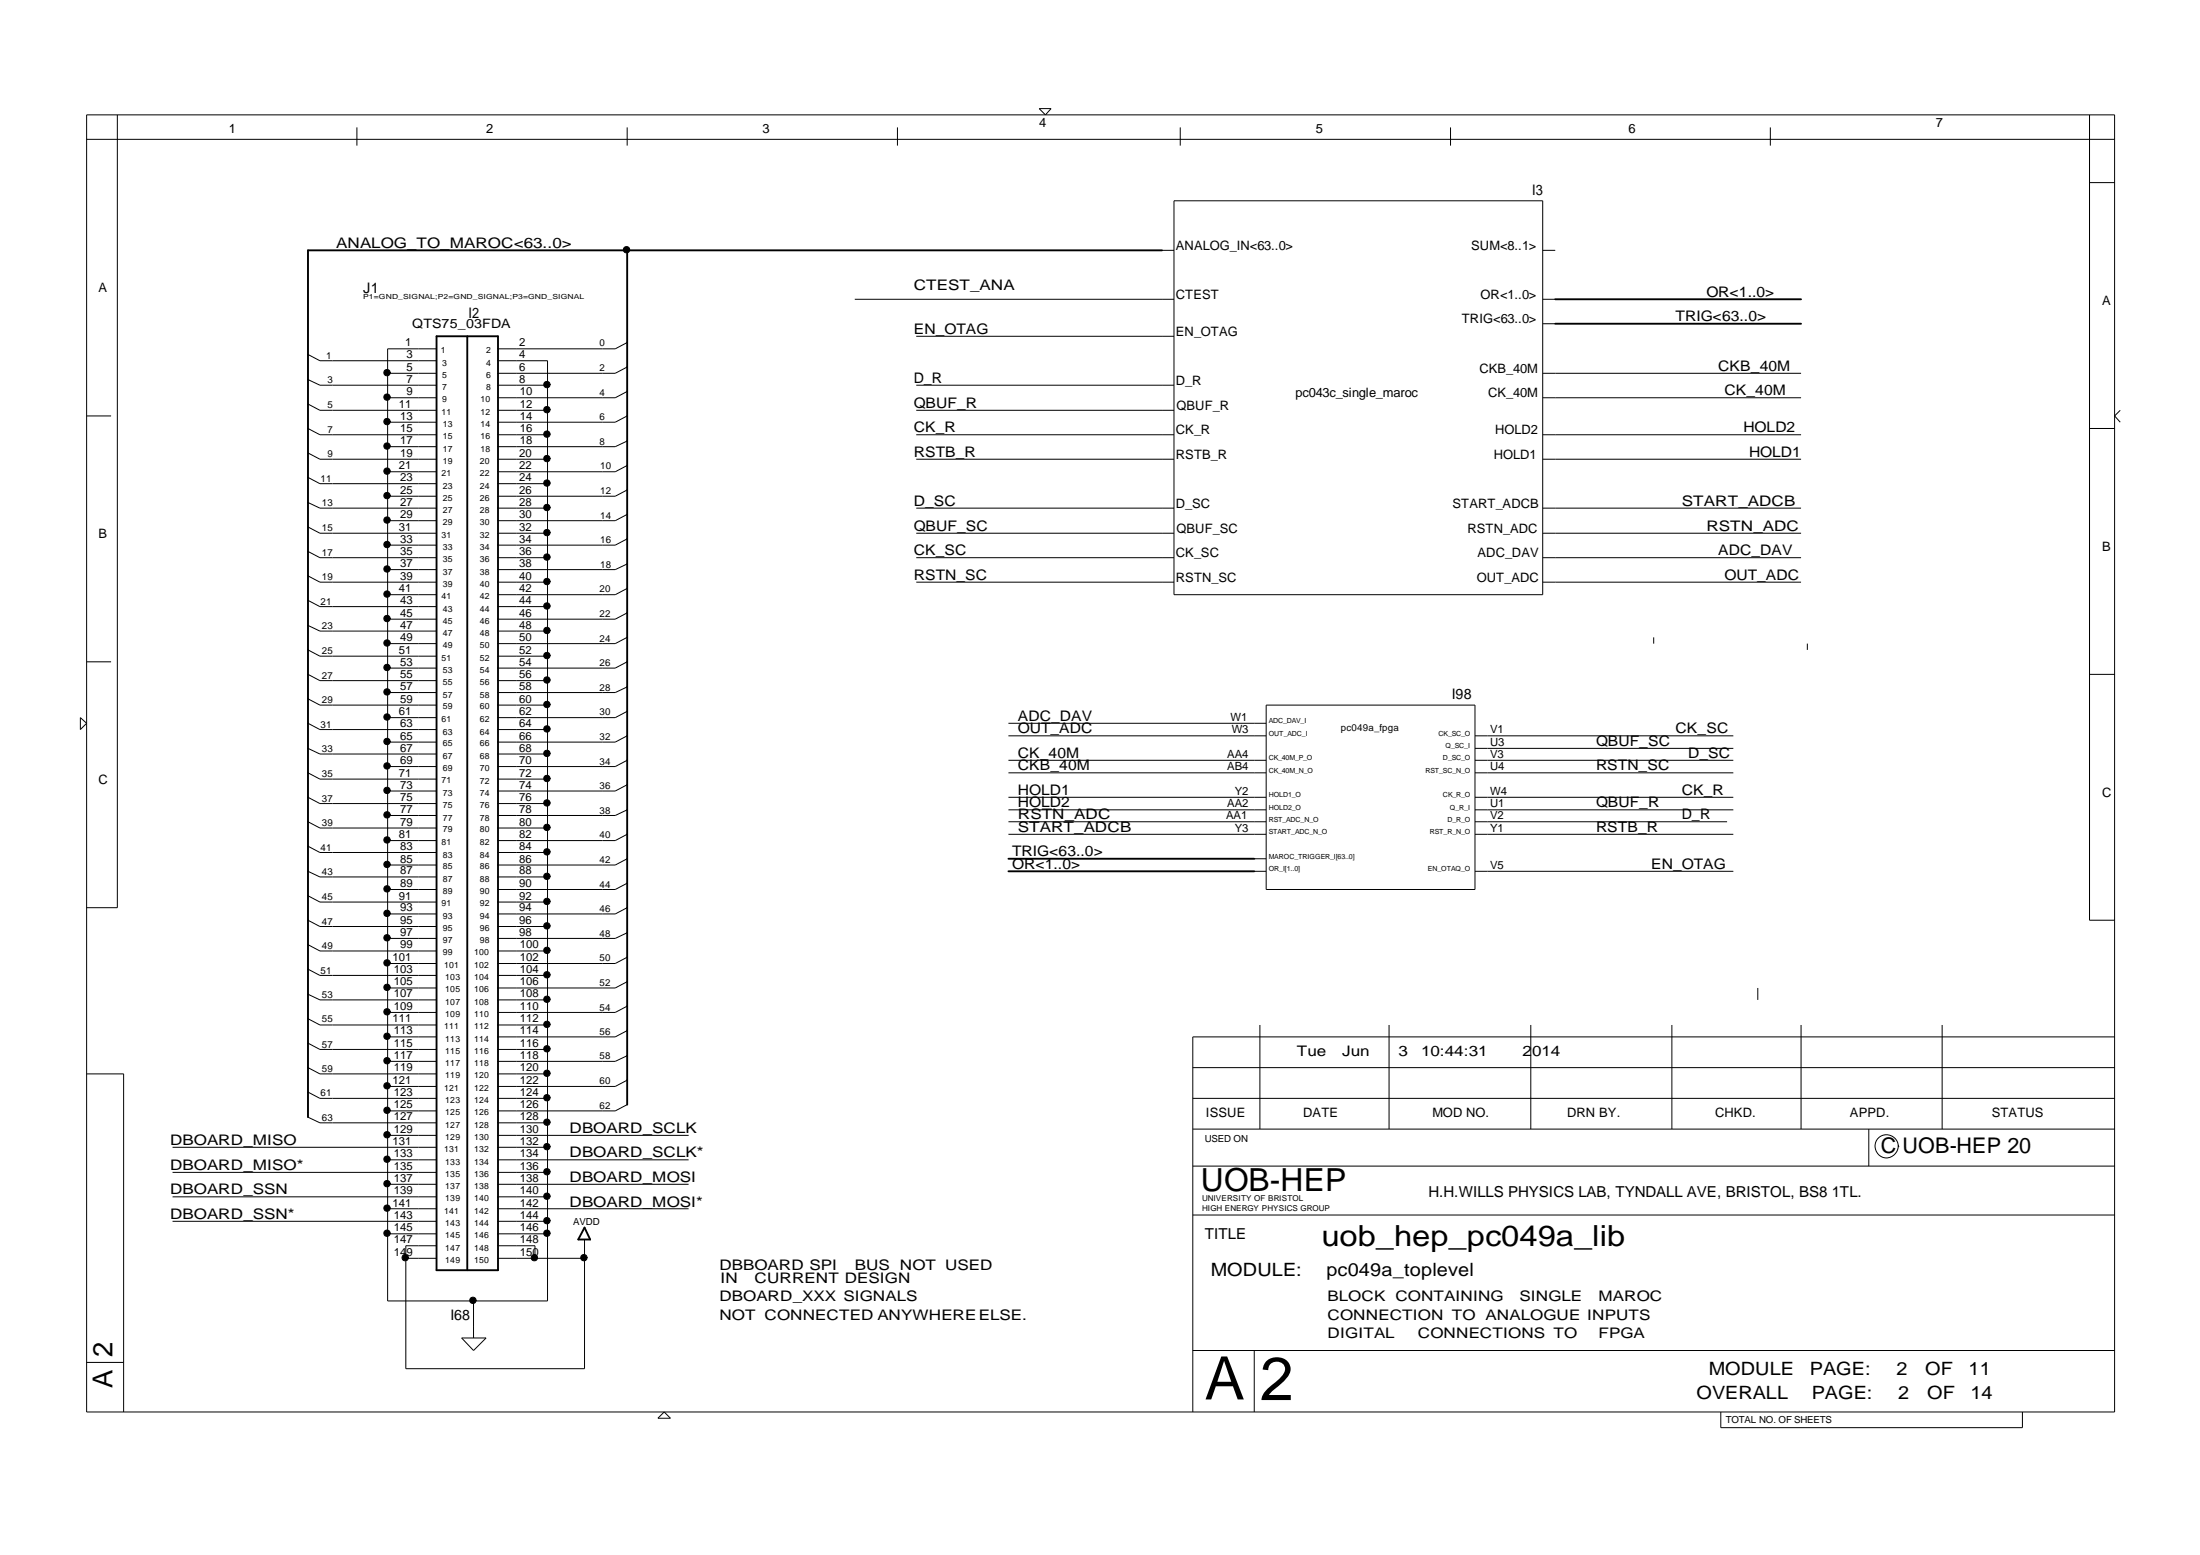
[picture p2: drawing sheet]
<svg xmlns="http://www.w3.org/2000/svg" width="297mm" height="210mm" viewBox="0 0 297 210" stroke-linecap="round" stroke-linejoin="round" font-family="sans-serif">
<g fill="none" stroke="#000" stroke-width=".14">
<path d="M11.7 15.5h273.8v175.1h-273.8zM11.7 18.8h273.8M15.8 15.5v107h-4.1M48.2 17.2v2.5M84.7 17.2v2.5M121.2 17.2v2.5M140.3 14.7h1.6l-.7 .8zM159.4 17.2v2.5M195.8 17.2v2.5M239 17.2v2.5M282.1 15.5v108.7h3.4M156.9 33.8h1.6"/>
<path d="M158.5 27.1h49.8v53.2h-49.8zM208.3 33.8h1.7M282.1 24.7h3.4M11.7 56.1h3.3M41.6 57.8l1.6 .9h15.7M41.6 54.5l1.6 .9h15.7M41.6 51.2l1.6 .8h15.7M41.6 47.8l1.6 .9h15.7M52.3 57h6.6M52.3 53.7h6.6M52.3 50.4h6.6M58.9 47.1h-6.6v128.5h21.6v-126.9h-6.7"/>
<path d="M67.2 58.7h6.7M67.2 55.4h6.7M67.2 52h6.7M84.7 46.2l-1.6 .9h-15.9M84.7 59.5l-1.6 .8h-15.9M84.7 56.1l-1.6 .9h-15.9M84.7 52.8l-1.6 .9h-15.9M84.7 49.5l-1.6 .9h-15.9M115.4 40.4h43.1M123.7 58.7h34.8M123.7 55.4h34.8M123.7 52h34.8"/>
<path d="M123.7 45.4h34.8M208.3 58.7h34.9M208.3 53.7h34.9M208.3 50.4h34.9M208.3 40.4h1.7M208.3 43.7h1.7M282.1 57.8h3.4M286.3 55.4l-.8 .7 .8 .9M41.6 77.7l1.6 .9h15.7M41.6 74.4l1.6 .9h15.7M41.6 71.1l1.6 .9h15.7M41.6 67.8l1.6 .8h15.7"/>
<path d="M41.6 64.4l1.6 .9h15.7M41.6 61.1l1.6 .9h15.7M52.3 76.9h6.6M52.3 73.6h6.6M52.3 70.3h6.6M52.3 67h6.6M52.3 63.7h6.6M52.3 60.3h6.6M67.2 78.6h6.7M67.2 75.3h6.7M67.2 72h6.7M67.2 68.6h6.7"/>
<path d="M67.2 65.3h6.7M67.2 62h6.7M84.7 79.4l-1.6 .9h-15.9M84.7 76.1l-1.6 .8h-15.9M84.7 72.7l-1.6 .9h-15.9M84.7 69.4l-1.6 .9h-15.9M84.7 66.1l-1.6 .9h-15.9M84.7 62.8l-1.6 .9h-15.9M123.7 78.6h34.8M123.7 75.3h34.8M123.7 72h34.8M123.7 68.6h34.8"/>
<path d="M123.7 62h34.8M208.3 78.6h34.9M208.3 75.3h34.9M208.3 72h34.9M208.3 68.6h34.9M208.3 62h34.9M10.8 96.9l.9 .7-.9 .9zM11.7 89.3h3.3M41.6 97.6l1.6 .9h15.7M41.6 94.3l1.6 .9h15.7M41.6 91l1.6 .9h15.7M41.6 87.7l1.6 .9h15.7"/>
<path d="M41.6 84.4l1.6 .8h15.7M41.6 81l1.6 .9h15.7M52.3 96.9h6.6M52.3 93.5h6.6M52.3 90.2h6.6M52.3 86.9h6.6M52.3 83.6h6.6M52.3 80.3h6.6M67.2 98.5h6.7M67.2 95.2h6.7M67.2 91.9h6.7M67.2 88.6h6.7"/>
<path d="M67.2 85.2h6.7M67.2 81.9h6.7M84.7 99.3l-1.6 .9h-15.9M84.7 96l-1.6 .9h-15.9M84.7 92.7l-1.6 .8h-15.9M84.7 89.3l-1.6 .9h-15.9M84.7 86l-1.6 .9h-15.9M84.7 82.7l-1.6 .9h-15.9M136.2 97.6h34.8M136.2 99.3h34.8M171 95.2h28.1v24.9h-28.1zM199.1 99.3h34.9"/>
<path d="M223.3 86v.9M244 86.9v.8M282.1 91h3.4M41.6 117.6l1.6 .8h15.7M41.6 114.2l1.6 .9h15.7M41.6 110.9l1.6 .9h15.7M41.6 107.6l1.6 .9h15.7M41.6 104.3l1.6 .9h15.7M41.6 101l1.6 .8h15.7M52.3 116.8h6.6M52.3 113.5h6.6M52.3 110.1h6.6"/>
<path d="M52.3 106.8h6.6M52.3 103.5h6.6M52.3 100.2h6.6M67.2 118.4h6.7M67.2 115.1h6.7M67.2 111.8h6.7M67.2 108.5h6.7M67.2 105.2h6.7M67.2 101.8h6.7M84.7 119.2l-1.6 .9h-15.9M84.7 115.9l-1.6 .9h-15.9M84.7 112.6l-1.6 .9h-15.9"/>
<path d="M84.7 109.3l-1.6 .8h-15.9M84.7 105.9l-1.6 .9h-15.9M84.7 102.6l-1.6 .9h-15.9M136.2 104.3h34.8M136.2 102.6h34.8M136.2 107.6h34.8M136.2 110.9h34.8M136.2 109.3h34.8M136.2 112.6h34.8M169.3 117.6h1.7M169.3 115.9h1.7M199.1 104.3h34.9"/>
<path d="M199.1 102.6h34.9M199.1 107.6h34.9M199.1 110.9h34.1M199.1 117.6h34.9M199.1 109.3h34.9M199.1 101h34.9M199.1 112.6h34.9M41.6 137.5l1.6 .9h15.7M41.6 134.2l1.6 .8h15.7M41.6 130.8l1.6 .9h15.7M41.6 127.5l1.6 .9h15.7M41.6 124.2l1.6 .9h15.7"/>
<path d="M41.6 120.9l1.6 .9h15.7M52.3 140h6.6M52.3 136.7h6.6M52.3 133.4h6.6M52.3 130.1h6.6M52.3 126.7h6.6M52.3 123.4h6.6M52.3 120.1h6.6M67.2 138.4h6.7M67.2 135h6.7M67.2 131.7h6.7M67.2 128.4h6.7"/>
<path d="M67.2 125.1h6.7M67.2 121.8h6.7M84.7 139.1l-1.6 .9h-15.9M84.7 135.8l-1.6 .9h-15.9M84.7 132.5l-1.6 .9h-15.9M84.7 129.2l-1.6 .9h-15.9M84.7 125.9l-1.6 .8h-15.9M84.7 122.5l-1.6 .9h-15.9M170.1 138.4v14M187.5 138.4v14M206.7 138.4v14M225.7 138.4v14"/>
<path d="M237.3 133.4v1.6M243.2 138.4v14M262.2 138.4v14M285.5 140h-124.5v50.6M11.7 145h5v45.6M23.3 154.9h35.6M23.3 158.3h35.6M41.6 150.8l1.6 .8h15.7M41.6 147.4l1.6 .9h15.7M41.6 144.1l1.6 .9h15.7M41.6 140.8l1.6 .9h15.7M52.3 150h6.6"/>
<path d="M52.3 146.7h6.6M52.3 143.3h6.6M52.3 153.3h6.6M52.3 156.6h6.6M52.3 159.9h6.6M67.2 151.6h6.7M67.2 148.3h6.7M67.2 145h6.7M67.2 141.7h6.7M67.2 154.9h6.7M67.2 153.3h25.8M67.2 156.6h25.8"/>
<path d="M67.2 158.3h6.7M67.2 159.9h25.8M84.7 149.1l-1.6 .9h-15.9M84.7 145.8l-1.6 .9h-15.9M84.7 142.5l-1.6 .8h-15.9M161 148.3h124.5M161 144.1h124.5M161 157.4h124.5M161 152.4h124.5M252.3 152.4v5M256.3 154.7a1.56 1.56 0 0 1-2.2 1.5 1.56 1.56 0 0 1-.4-2.6 1.56 1.56 0 0 1 2.5 .6l.2 .6M23.3 161.6h35.6"/>
<path d="M23.3 164.9h35.6M52.3 163.2h6.6M52.3 166.6h6.6M54.8 169.9h4.1M63.9 175.6v5M67.2 163.2h25.8M67.2 161.6h6.7M67.2 164.9h6.7M67.2 166.6h6.7M67.2 168.2h5v1.7M67.2 169.9h11.7M78.9 167.3v17.5h-24.1v-16.6h4.1"/>
<path d="M161 164h124.5M11.7 183.9h5M62.3 180.6h3.3l-1.7 1.7zM88.8 191.4l.9-.8 .8 .8zM161 182.3h124.5M169.3 182.3v8.3M232.3 190.6v2.1h40.8v-2.1"/>
<circle cx="84.6" cy="33.7" r=".43"/>
<circle cx="52.2" cy="56.9" r=".43"/>
<circle cx="52.2" cy="50.3" r=".43"/>
<circle cx="52.2" cy="53.6" r=".43"/>
<circle cx="73.8" cy="51.9" r=".43"/>
<circle cx="73.8" cy="55.3" r=".43"/>
<circle cx="73.8" cy="58.6" r=".43"/>
<circle cx="52.2" cy="76.8" r=".43"/>
<circle cx="52.2" cy="66.9" r=".43"/>
<circle cx="52.2" cy="70.2" r=".43"/>
<circle cx="52.2" cy="73.5" r=".43"/>
<circle cx="52.2" cy="60.2" r=".43"/>
<circle cx="52.2" cy="63.6" r=".43"/>
<circle cx="73.8" cy="78.5" r=".43"/>
<circle cx="73.8" cy="71.9" r=".43"/>
<circle cx="73.8" cy="65.2" r=".43"/>
<circle cx="73.8" cy="68.5" r=".43"/>
<circle cx="73.8" cy="75.2" r=".43"/>
<circle cx="73.8" cy="61.9" r=".43"/>
<circle cx="52.2" cy="80.2" r=".43"/>
<circle cx="52.2" cy="86.8" r=".43"/>
<circle cx="52.2" cy="96.8" r=".43"/>
<circle cx="52.2" cy="90.1" r=".43"/>
<circle cx="52.2" cy="83.5" r=".43"/>
<circle cx="52.2" cy="93.4" r=".43"/>
<circle cx="73.8" cy="88.5" r=".43"/>
<circle cx="73.8" cy="85.1" r=".43"/>
<circle cx="73.8" cy="98.4" r=".43"/>
<circle cx="73.8" cy="81.8" r=".43"/>
<circle cx="73.8" cy="91.8" r=".43"/>
<circle cx="73.8" cy="95.1" r=".43"/>
<circle cx="52.2" cy="120" r=".43"/>
<circle cx="52.2" cy="106.7" r=".43"/>
<circle cx="52.2" cy="100.1" r=".43"/>
<circle cx="52.2" cy="103.4" r=".43"/>
<circle cx="52.2" cy="116.7" r=".43"/>
<circle cx="52.2" cy="113.4" r=".43"/>
<circle cx="52.2" cy="110" r=".43"/>
<circle cx="73.8" cy="108.4" r=".43"/>
<circle cx="73.8" cy="118.3" r=".43"/>
<circle cx="73.8" cy="101.7" r=".43"/>
<circle cx="73.8" cy="105.1" r=".43"/>
<circle cx="73.8" cy="111.7" r=".43"/>
<circle cx="73.8" cy="115" r=".43"/>
<circle cx="52.2" cy="126.6" r=".43"/>
<circle cx="52.2" cy="130" r=".43"/>
<circle cx="52.2" cy="139.9" r=".43"/>
<circle cx="52.2" cy="133.3" r=".43"/>
<circle cx="52.2" cy="123.3" r=".43"/>
<circle cx="52.2" cy="136.6" r=".43"/>
<circle cx="73.8" cy="121.7" r=".43"/>
<circle cx="73.8" cy="128.3" r=".43"/>
<circle cx="73.8" cy="138.3" r=".43"/>
<circle cx="73.8" cy="125" r=".43"/>
<circle cx="73.8" cy="134.9" r=".43"/>
<circle cx="73.8" cy="131.6" r=".43"/>
<circle cx="52.2" cy="146.6" r=".43"/>
<circle cx="52.2" cy="156.5" r=".43"/>
<circle cx="52.2" cy="159.8" r=".43"/>
<circle cx="52.2" cy="153.2" r=".43"/>
<circle cx="52.2" cy="143.2" r=".43"/>
<circle cx="52.2" cy="149.9" r=".43"/>
<circle cx="73.8" cy="144.9" r=".43"/>
<circle cx="73.8" cy="141.6" r=".43"/>
<circle cx="73.8" cy="151.5" r=".43"/>
<circle cx="73.8" cy="148.2" r=".43"/>
<circle cx="73.8" cy="154.8" r=".43"/>
<circle cx="73.8" cy="158.2" r=".43"/>
<circle cx="52.2" cy="163.1" r=".43"/>
<circle cx="52.2" cy="166.5" r=".43"/>
<circle cx="54.7" cy="169.8" r=".43"/>
<circle cx="63.8" cy="175.5" r=".43"/>
<circle cx="72.1" cy="169.8" r=".43"/>
<circle cx="73.8" cy="166.5" r=".43"/>
<circle cx="73.8" cy="164.8" r=".43"/>
<circle cx="73.8" cy="161.5" r=".43"/>
<circle cx="78.8" cy="169.8" r=".43"/>
</g>
<path d="M84.7 33.8v115.3M156.9 33.8h-115.3v117M58.9 45.4h8.3v126.1h-8.3zM63.1 45.4v126.1M210 43.7h33.2M210 40.4h33.2M136.2 117.6h33.1M136.2 115.9h33.1M78.9 165.7l.8 1.6h-1.6z" fill="none" stroke="#000" stroke-width=".25"/>
<g fill="#000">
<circle cx="84.6" cy="33.7" r=".43"/>
<circle cx="52.2" cy="56.9" r=".43"/>
<circle cx="52.2" cy="50.3" r=".43"/>
<circle cx="52.2" cy="53.6" r=".43"/>
<circle cx="73.8" cy="51.9" r=".43"/>
<circle cx="73.8" cy="55.3" r=".43"/>
<circle cx="73.8" cy="58.6" r=".43"/>
<circle cx="52.2" cy="76.8" r=".43"/>
<circle cx="52.2" cy="66.9" r=".43"/>
<circle cx="52.2" cy="70.2" r=".43"/>
<circle cx="52.2" cy="73.5" r=".43"/>
<circle cx="52.2" cy="60.2" r=".43"/>
<circle cx="52.2" cy="63.6" r=".43"/>
<circle cx="73.8" cy="78.5" r=".43"/>
<circle cx="73.8" cy="71.9" r=".43"/>
<circle cx="73.8" cy="65.2" r=".43"/>
<circle cx="73.8" cy="68.5" r=".43"/>
<circle cx="73.8" cy="75.2" r=".43"/>
<circle cx="73.8" cy="61.9" r=".43"/>
<circle cx="52.2" cy="80.2" r=".43"/>
<circle cx="52.2" cy="86.8" r=".43"/>
<circle cx="52.2" cy="96.8" r=".43"/>
<circle cx="52.2" cy="90.1" r=".43"/>
<circle cx="52.2" cy="83.5" r=".43"/>
<circle cx="52.2" cy="93.4" r=".43"/>
<circle cx="73.8" cy="88.5" r=".43"/>
<circle cx="73.8" cy="85.1" r=".43"/>
<circle cx="73.8" cy="98.4" r=".43"/>
<circle cx="73.8" cy="81.8" r=".43"/>
<circle cx="73.8" cy="91.8" r=".43"/>
<circle cx="73.8" cy="95.1" r=".43"/>
<circle cx="52.2" cy="120" r=".43"/>
<circle cx="52.2" cy="106.7" r=".43"/>
<circle cx="52.2" cy="100.1" r=".43"/>
<circle cx="52.2" cy="103.4" r=".43"/>
<circle cx="52.2" cy="116.7" r=".43"/>
<circle cx="52.2" cy="113.4" r=".43"/>
<circle cx="52.2" cy="110" r=".43"/>
<circle cx="73.8" cy="108.4" r=".43"/>
<circle cx="73.8" cy="118.3" r=".43"/>
<circle cx="73.8" cy="101.7" r=".43"/>
<circle cx="73.8" cy="105.1" r=".43"/>
<circle cx="73.8" cy="111.7" r=".43"/>
<circle cx="73.8" cy="115" r=".43"/>
<circle cx="52.2" cy="126.6" r=".43"/>
<circle cx="52.2" cy="130" r=".43"/>
<circle cx="52.2" cy="139.9" r=".43"/>
<circle cx="52.2" cy="133.3" r=".43"/>
<circle cx="52.2" cy="123.3" r=".43"/>
<circle cx="52.2" cy="136.6" r=".43"/>
<circle cx="73.8" cy="121.7" r=".43"/>
<circle cx="73.8" cy="128.3" r=".43"/>
<circle cx="73.8" cy="138.3" r=".43"/>
<circle cx="73.8" cy="125" r=".43"/>
<circle cx="73.8" cy="134.9" r=".43"/>
<circle cx="73.8" cy="131.6" r=".43"/>
<circle cx="52.2" cy="146.6" r=".43"/>
<circle cx="52.2" cy="156.5" r=".43"/>
<circle cx="52.2" cy="159.8" r=".43"/>
<circle cx="52.2" cy="153.2" r=".43"/>
<circle cx="52.2" cy="143.2" r=".43"/>
<circle cx="52.2" cy="149.9" r=".43"/>
<circle cx="73.8" cy="144.9" r=".43"/>
<circle cx="73.8" cy="141.6" r=".43"/>
<circle cx="73.8" cy="151.5" r=".43"/>
<circle cx="73.8" cy="148.2" r=".43"/>
<circle cx="73.8" cy="154.8" r=".43"/>
<circle cx="73.8" cy="158.2" r=".43"/>
<circle cx="52.2" cy="163.1" r=".43"/>
<circle cx="52.2" cy="166.5" r=".43"/>
<circle cx="54.7" cy="169.8" r=".43"/>
<circle cx="63.8" cy="175.5" r=".43"/>
<circle cx="72.1" cy="169.8" r=".43"/>
<circle cx="73.8" cy="166.5" r=".43"/>
<circle cx="73.8" cy="164.8" r=".43"/>
<circle cx="73.8" cy="161.5" r=".43"/>
<circle cx="78.8" cy="169.8" r=".43"/>
</g>
<text font-size="8.2" x="170.1" y="189">2</text>
<text font-size="8.1" x="162.7" y="188.9">A</text>
<text font-size="4.3" x="162.1" y="160.7">UOB-HEP</text>
<text font-size="3.9" x="178.4" y="168.2">uob_hep_pc049a_lib</text>
<g font-size="3.7">
<text x="15.2" y="183.1" transform="rotate(-90 15.2 183.1)">2</text>
<text x="15.2" y="187.3" transform="rotate(-90 15.2 187.3)">A</text>
</g>
<text font-size="2.9" x="253.9" y="155.6">C UOB-HEP 20</text>
<g font-size="2.5">
<text x="163.5" y="172.3">MODULE:</text>
<text x="179.1" y="172.3">pc049a_toplevel</text>
<text x="230.7" y="185.6">MODULE</text>
<text x="244.4" y="185.6">PAGE:</text>
<text x="256" y="185.6">2</text>
<text x="259.9" y="185.6">OF</text>
<text x="265.8" y="185.6">11</text>
<text x="229" y="188.9">OVERALL</text>
<text x="244.6" y="188.9">PAGE:</text>
<text x="256.3" y="188.9">2</text>
<text x="260.2" y="188.9">OF</text>
<text x="266" y="188.9">14</text>
</g>
<g font-size="2">
<text x="206.9" y="26.3">I3</text>
<text x="45.4" y="33.5">ANALOG_TO_MAROC&lt;63..0&gt;</text>
<text x="49" y="39.6">J1</text>
<text x="123.4" y="39.2">CTEST_ANA</text>
<text x="230.4" y="40.1">OR&lt;1..0&gt;</text>
<text x="63.3" y="42.9">I2</text>
<text x="123.4" y="45.1">EN_OTAG</text>
<text x="226.2" y="43.4">TRIG&lt;63..0&gt;</text>
<text x="123.4" y="51.7">D_R</text>
<text x="232" y="50.1">CKB_40M</text>
<text x="232.8" y="53.4">CK_40M</text>
<text x="123.4" y="58.3">CK_R</text>
<text x="123.4" y="55">QBUF_R</text>
<text x="235.4" y="58.3">HOLD2</text>
<text x="123.4" y="61.6">RSTB_R</text>
<text x="236.1" y="61.6">HOLD1</text>
<text x="123.4" y="71.6">QBUF_SC</text>
<text x="123.4" y="68.3">D_SC</text>
<text x="227.1" y="68.3">START_ADCB</text>
<text x="230.4" y="71.6">RSTN_ADC</text>
<text x="123.4" y="74.9">CK_SC</text>
<text x="232" y="74.9">ADC_DAV</text>
<text x="123.4" y="78.2">RSTN_SC</text>
<text x="232.8" y="78.2">OUT_ADC</text>
<text x="196" y="94.3">I98</text>
<text x="137.4" y="97.3">ADC_DAV</text>
<text x="137.4" y="99">OUT_ADC</text>
<text x="215.5" y="100.7">QBUF_SC</text>
<text x="226.2" y="99">CK_SC</text>
<text x="137.4" y="102.3">CK_40M</text>
<text x="137.4" y="104">CKB_40M</text>
<text x="137.4" y="107.3">HOLD1</text>
<text x="215.5" y="104">RSTN_SC</text>
<text x="227.1" y="107.3">CK_R</text>
<text x="227.9" y="102.3">D_SC</text>
<text x="137.4" y="110.6">RSTN_ADC</text>
<text x="137.4" y="112.3">START_ADCB</text>
<text x="137.4" y="109">HOLD2</text>
<text x="215.5" y="109">QBUF_R</text>
<text x="215.5" y="112.3">RSTB_R</text>
<text x="227.1" y="110.6">D_R</text>
<text x="136.7" y="115.6">TRIG&lt;63..0&gt;</text>
<text x="136.7" y="117.3">OR&lt;1..0&gt;</text>
<text x="222.9" y="117.3">EN_OTAG</text>
<text x="175.1" y="142.5">Tue</text>
<text x="181.2" y="142.5">Jun</text>
<text x="188.8" y="142.5">3</text>
<text x="191.9" y="142.5">10:44:31</text>
<text x="205.6" y="142.5">2014</text>
<text x="23" y="154.6">DBOARD_MISO</text>
<text x="76.9" y="152.9">DBOARD_SCLK</text>
<text x="23" y="161.2">DBOARD_SSN</text>
<text x="23" y="157.9">DBOARD_MISO*</text>
<text x="76.9" y="159.5">DBOARD_MOSI</text>
<text x="76.9" y="156.2">DBOARD_SCLK*</text>
<text x="192.9" y="161.6">H.H.WILLS PHYSICS LAB, TYNDALL AVE, BRISTOL, BS8 1TL.</text>
<text x="23" y="164.5">DBOARD_SSN*</text>
<text x="76.9" y="162.9">DBOARD_MOSI*</text>
<text x="162.7" y="167.3">TITLE</text>
<text x="97.1" y="171.5">DBBOARD SPI</text>
<text x="97.3" y="173.2">IN</text>
<text x="101.9" y="173.2">CURRENT DESIGN</text>
<text x="115.4" y="171.5">BUS NOT USED</text>
<text x="60.8" y="178.2">I68</text>
<text x="97.1" y="178.2">NOT CONNECTED ANYWHEREELSE.</text>
<text x="97.1" y="175.6">DBOARD_XXX SIGNALS</text>
<text x="179.3" y="178.2">CONNECTION TO ANALOGUE INPUTS</text>
<text x="179.3" y="175.6">BLOCK CONTAINING</text>
<text x="205.2" y="175.6">SINGLE</text>
<text x="215.8" y="175.6">MAROC</text>
<text x="179.3" y="180.6">DIGITAL</text>
<text x="191.4" y="180.6">CONNECTIONS TO</text>
<text x="215.8" y="180.6">FPGA</text>
</g>
<g font-size="1.7">
<text x="30.9" y="18">1</text>
<text x="65.6" y="18">2</text>
<text x="103" y="18">3</text>
<text x="140.3" y="17.1">4</text>
<text x="177.6" y="18">5</text>
<text x="219.9" y="18">6</text>
<text x="261.4" y="17.1">7</text>
<text x="158.8" y="33.7">ANALOG_IN&lt;63..0&gt;</text>
<text x="198.6" y="33.7">SUM&lt;8..1&gt;</text>
<text x="13.3" y="39.5">A</text>
<text x="158.8" y="40.3">CTEST</text>
<text x="199.9" y="40.3">OR&lt;1..0&gt;</text>
<text x="283.8" y="41.2">A</text>
<text x="55.6" y="44.2">QTS75_03FDA</text>
<text x="158.8" y="45.3">EN_OTAG</text>
<text x="197.4" y="43.6">TRIG&lt;63..0&gt;</text>
<text x="158.8" y="51.9">D_R</text>
<text x="174.9" y="53.6">pc043c_single_maroc</text>
<text x="199.7" y="50.3">CKB_40M</text>
<text x="200.9" y="53.6">CK_40M</text>
<text x="158.8" y="58.6">CK_R</text>
<text x="158.8" y="55.3">QBUF_R</text>
<text x="201.9" y="58.6">HOLD2</text>
<text x="158.8" y="61.9">RSTB_R</text>
<text x="201.7" y="61.9">HOLD1</text>
<text x="158.8" y="68.5">D_SC</text>
<text x="158.8" y="71.9">QBUF_SC</text>
<text x="196.1" y="68.5">START_ADCB</text>
<text x="198.1" y="71.9">RSTN_ADC</text>
<text x="13.3" y="72.7">B</text>
<text x="158.8" y="75.2">CK_SC</text>
<text x="199.5" y="75.2">ADC_DAV</text>
<text x="283.8" y="74.3">B</text>
<text x="158.8" y="78.5">RSTN_SC</text>
<text x="199.4" y="78.5">OUT_ADC</text>
<text x="13.3" y="105.8">C</text>
<text x="283.8" y="107.5">C</text>
<text x="162.8" y="150.7">ISSUE</text>
<text x="175.9" y="150.7">DATE</text>
<text x="193.4" y="150.7">MOD NO.</text>
<text x="211.6" y="150.7">DRN BY.</text>
<text x="231.6" y="150.7">CHKD.</text>
<text x="249.8" y="150.7">APPD.</text>
<text x="268.9" y="150.7">STATUS</text>
</g>
<g font-size="1.5">
<text x="54.7" y="46.7">1</text>
<text x="70.1" y="46.7">2</text>
<text x="54.9" y="53.4">9</text>
<text x="54.9" y="51.7">7</text>
<text x="54.9" y="50.1">5</text>
<text x="54.9" y="48.4">3</text>
<text x="70.1" y="50.1">6</text>
<text x="70.1" y="51.7">8</text>
<text x="70.1" y="48.4">4</text>
<text x="70.2" y="53.4">10</text>
<text x="53.9" y="55">11</text>
<text x="54" y="60">17</text>
<text x="54" y="58.3">15</text>
<text x="54" y="56.7">13</text>
<text x="70.2" y="58.3">16</text>
<text x="70.2" y="60">18</text>
<text x="70.2" y="56.7">14</text>
<text x="70.2" y="55">12</text>
<text x="53.9" y="63.3">21</text>
<text x="54" y="65">23</text>
<text x="54" y="61.6">19</text>
<text x="70.1" y="65">24</text>
<text x="70.1" y="63.3">22</text>
<text x="70.1" y="61.6">20</text>
<text x="53.9" y="71.6">31</text>
<text x="54" y="69.9">29</text>
<text x="54" y="68.3">27</text>
<text x="54" y="66.6">25</text>
<text x="70.1" y="71.6">32</text>
<text x="70.1" y="68.3">28</text>
<text x="70.1" y="69.9">30</text>
<text x="70.1" y="66.6">26</text>
<text x="54" y="76.6">37</text>
<text x="54" y="74.9">35</text>
<text x="54" y="73.2">33</text>
<text x="70.1" y="76.6">38</text>
<text x="70.1" y="74.9">36</text>
<text x="70.1" y="73.2">34</text>
<text x="53.9" y="79.9">41</text>
<text x="54" y="81.5">43</text>
<text x="54" y="78.2">39</text>
<text x="54" y="83.2">45</text>
<text x="70.1" y="83.2">46</text>
<text x="70.1" y="79.9">42</text>
<text x="70.1" y="81.5">44</text>
<text x="70.1" y="78.2">40</text>
<text x="53.9" y="88.2">51</text>
<text x="54" y="86.5">49</text>
<text x="54" y="84.8">47</text>
<text x="54" y="89.8">53</text>
<text x="70.1" y="89.8">54</text>
<text x="70.1" y="88.2">52</text>
<text x="70.1" y="84.8">48</text>
<text x="70.1" y="86.5">50</text>
<text x="54" y="94.8">59</text>
<text x="54" y="93.1">57</text>
<text x="54" y="91.5">55</text>
<text x="70.1" y="93.1">58</text>
<text x="70.1" y="94.8">60</text>
<text x="70.1" y="91.5">56</text>
<text x="53.9" y="96.5">61</text>
<text x="54" y="101.4">67</text>
<text x="54" y="99.8">65</text>
<text x="54" y="98.1">63</text>
<text x="70.1" y="101.4">68</text>
<text x="70.1" y="99.8">66</text>
<text x="70.1" y="98.1">64</text>
<text x="70.1" y="96.5">62</text>
<text x="166.1" y="97.3">W1</text>
<text x="166.3" y="99">W3</text>
<text x="201.2" y="100.7">U3</text>
<text x="201.2" y="99">V1</text>
<text x="53.9" y="104.8">71</text>
<text x="54" y="106.4">73</text>
<text x="54" y="103.1">69</text>
<text x="70.1" y="106.4">74</text>
<text x="70.1" y="104.8">72</text>
<text x="70.1" y="103.1">70</text>
<text x="165.7" y="102.3">AA4</text>
<text x="165.7" y="104">AB4</text>
<text x="166.7" y="107.3">Y2</text>
<text x="201.2" y="104">U4</text>
<text x="201.2" y="102.3">V3</text>
<text x="201.2" y="107.3">W4</text>
<text x="53.9" y="113.1">81</text>
<text x="54" y="108.1">75</text>
<text x="54" y="111.4">79</text>
<text x="54" y="109.7">77</text>
<text x="70.1" y="113.1">82</text>
<text x="70.1" y="109.7">78</text>
<text x="70.1" y="111.4">80</text>
<text x="70.1" y="108.1">76</text>
<text x="165.5" y="110.6">AA1</text>
<text x="165.7" y="109">AA2</text>
<text x="166.7" y="112.3">Y3</text>
<text x="201.2" y="112.3">Y1</text>
<text x="201.2" y="109">U1</text>
<text x="201.2" y="110.6">V2</text>
<text x="54" y="119.7">89</text>
<text x="54" y="118">87</text>
<text x="54" y="116.4">85</text>
<text x="54" y="114.7">83</text>
<text x="70.1" y="118">88</text>
<text x="70.1" y="119.7">90</text>
<text x="70.1" y="114.7">84</text>
<text x="70.1" y="116.4">86</text>
<text x="201.2" y="117.3">V5</text>
<text x="53.9" y="121.4">91</text>
<text x="54" y="124.7">95</text>
<text x="54" y="123">93</text>
<text x="70.1" y="124.7">96</text>
<text x="70.1" y="123">94</text>
<text x="70.1" y="121.4">92</text>
<text x="53" y="129.7">101</text>
<text x="53.2" y="131.3">103</text>
<text x="54" y="126.3">97</text>
<text x="54" y="128">99</text>
<text x="70.1" y="126.3">98</text>
<text x="70.2" y="131.3">104</text>
<text x="70.2" y="128">100</text>
<text x="70.2" y="129.7">102</text>
<text x="53.2" y="134.6">107</text>
<text x="53.2" y="133">105</text>
<text x="53.2" y="136.3">109</text>
<text x="70.2" y="133">106</text>
<text x="70.2" y="136.3">110</text>
<text x="70.2" y="134.6">108</text>
<text x="53" y="138">111</text>
<text x="53.2" y="142.9">117</text>
<text x="53.2" y="139.6">113</text>
<text x="53.2" y="141.3">115</text>
<text x="70.2" y="142.9">118</text>
<text x="70.2" y="141.3">116</text>
<text x="70.2" y="139.6">114</text>
<text x="70.2" y="138">112</text>
<text x="53" y="146.3">121</text>
<text x="53.2" y="149.6">125</text>
<text x="53.2" y="147.9">123</text>
<text x="53.2" y="144.6">119</text>
<text x="70.2" y="149.6">126</text>
<text x="70.2" y="147.9">124</text>
<text x="70.2" y="144.6">120</text>
<text x="70.2" y="146.3">122</text>
<text x="53" y="154.6">131</text>
<text x="53.2" y="152.9">129</text>
<text x="53.2" y="151.2">127</text>
<text x="70.2" y="151.2">128</text>
<text x="70.2" y="152.9">130</text>
<text x="70.2" y="154.6">132</text>
<text x="53.2" y="161.2">139</text>
<text x="53.2" y="156.2">133</text>
<text x="53.2" y="157.9">135</text>
<text x="53.2" y="159.5">137</text>
<text x="70.2" y="161.2">140</text>
<text x="70.2" y="159.5">138</text>
<text x="70.2" y="157.9">136</text>
<text x="70.2" y="156.2">134</text>
<text x="53" y="162.9">141</text>
<text x="53.2" y="164.5">143</text>
<text x="53.2" y="167.8">147</text>
<text x="53.2" y="166.2">145</text>
<text x="70.2" y="167.8">148</text>
<text x="70.2" y="166.2">146</text>
<text x="70.2" y="164.5">144</text>
<text x="70.2" y="162.9">142</text>
<text x="53.2" y="169.5">149</text>
<text x="70.2" y="169.5">150</text>
</g>
<g font-size="1.3">
<text x="81" y="46.7">0</text>
<text x="44" y="48.4">1</text>
<text x="44.2" y="51.7">3</text>
<text x="81" y="53.4">4</text>
<text x="81" y="50.1">2</text>
<text x="44.2" y="55">5</text>
<text x="44.2" y="58.4">7</text>
<text x="81" y="56.7">6</text>
<text x="43.3" y="65">11</text>
<text x="44.2" y="61.7">9</text>
<text x="81" y="60">8</text>
<text x="81" y="63.3">10</text>
<text x="43.4" y="68.3">13</text>
<text x="43.4" y="71.6">15</text>
<text x="81" y="66.7">12</text>
<text x="81" y="70">14</text>
<text x="43.4" y="75">17</text>
<text x="81" y="73.3">16</text>
<text x="81" y="76.6">18</text>
<text x="43.3" y="81.6">21</text>
<text x="43.4" y="78.3">19</text>
<text x="81" y="83.3">22</text>
<text x="81" y="79.9">20</text>
<text x="43.4" y="88.2">25</text>
<text x="43.4" y="84.9">23</text>
<text x="81" y="86.6">24</text>
<text x="81" y="89.9">26</text>
<text x="43.4" y="91.6">27</text>
<text x="43.4" y="94.9">29</text>
<text x="81" y="93.2">28</text>
<text x="43.3" y="98.2">31</text>
<text x="43.4" y="101.5">33</text>
<text x="81" y="99.9">32</text>
<text x="81" y="96.5">30</text>
<text x="181" y="98.7">pc049a_fpga</text>
<text x="43.4" y="104.8">35</text>
<text x="81" y="103.2">34</text>
<text x="81" y="106.5">36</text>
<text x="43.4" y="108.2">37</text>
<text x="43.4" y="111.5">39</text>
<text x="81" y="113.1">40</text>
<text x="81" y="109.8">38</text>
<text x="43.3" y="114.8">41</text>
<text x="43.4" y="118.1">43</text>
<text x="81" y="119.8">44</text>
<text x="81" y="116.5">42</text>
<text x="43.4" y="121.4">45</text>
<text x="43.4" y="124.8">47</text>
<text x="81" y="123.1">46</text>
<text x="43.3" y="131.4">51</text>
<text x="43.4" y="128.1">49</text>
<text x="81" y="129.7">50</text>
<text x="81" y="126.4">48</text>
<text x="43.4" y="134.7">53</text>
<text x="81" y="136.4">54</text>
<text x="81" y="133.1">52</text>
<text x="43.4" y="138">55</text>
<text x="43.4" y="141.4">57</text>
<text x="81" y="143">58</text>
<text x="81" y="139.7">56</text>
<text x="43.3" y="148">61</text>
<text x="43.4" y="144.7">59</text>
<text x="81" y="146.3">60</text>
<text x="81" y="149.7">62</text>
<text x="43.4" y="151.3">63</text>
<text x="162.7" y="154.1">USED ON</text>
<text x="77.4" y="165.4">AVDD</text>
<text x="233" y="192.1">TOTAL NO. OF SHEETS</text>
</g>
<g font-size="1.2">
<text x="59.5" y="47.7">1</text>
<text x="65.6" y="47.7">2</text>
<text x="59.7" y="49.4">3</text>
<text x="59.7" y="51">5</text>
<text x="59.7" y="52.7">7</text>
<text x="65.6" y="49.4">4</text>
<text x="65.6" y="51">6</text>
<text x="65.6" y="52.7">8</text>
<text x="59.6" y="56">11</text>
<text x="59.7" y="54.3">9</text>
<text x="59.8" y="57.7">13</text>
<text x="59.8" y="59.3">15</text>
<text x="64.9" y="54.3">10</text>
<text x="64.9" y="56">12</text>
<text x="64.9" y="57.7">14</text>
<text x="64.9" y="59.3">16</text>
<text x="59.6" y="64.3">21</text>
<text x="59.8" y="61">17</text>
<text x="59.8" y="62.6">19</text>
<text x="59.8" y="66">23</text>
<text x="64.8" y="64.3">22</text>
<text x="64.8" y="62.6">20</text>
<text x="64.8" y="66">24</text>
<text x="64.9" y="61">18</text>
<text x="59.8" y="67.6">25</text>
<text x="59.8" y="69.3">27</text>
<text x="59.8" y="70.9">29</text>
<text x="64.8" y="70.9">30</text>
<text x="64.8" y="69.3">28</text>
<text x="64.8" y="67.6">26</text>
<text x="59.6" y="72.6">31</text>
<text x="59.8" y="74.3">33</text>
<text x="59.8" y="75.9">35</text>
<text x="59.8" y="77.6">37</text>
<text x="64.8" y="77.6">38</text>
<text x="64.8" y="75.9">36</text>
<text x="64.8" y="74.3">34</text>
<text x="64.8" y="72.6">32</text>
<text x="59.6" y="80.9">41</text>
<text x="59.8" y="79.2">39</text>
<text x="59.8" y="82.6">43</text>
<text x="64.8" y="82.6">44</text>
<text x="64.8" y="80.9">42</text>
<text x="64.8" y="79.2">40</text>
<text x="59.6" y="89.2">51</text>
<text x="59.8" y="84.2">45</text>
<text x="59.8" y="85.9">47</text>
<text x="59.8" y="87.5">49</text>
<text x="64.8" y="89.2">52</text>
<text x="64.8" y="87.5">50</text>
<text x="64.8" y="85.9">48</text>
<text x="64.8" y="84.2">46</text>
<text x="59.8" y="90.9">53</text>
<text x="59.8" y="92.5">55</text>
<text x="59.8" y="94.2">57</text>
<text x="59.8" y="95.8">59</text>
<text x="64.8" y="95.8">60</text>
<text x="64.8" y="94.2">58</text>
<text x="64.8" y="92.5">56</text>
<text x="64.8" y="90.9">54</text>
<text x="59.6" y="97.5">61</text>
<text x="59.8" y="99.2">63</text>
<text x="59.8" y="100.8">65</text>
<text x="64.8" y="100.8">66</text>
<text x="64.8" y="99.2">64</text>
<text x="64.8" y="97.5">62</text>
<text x="59.6" y="105.8">71</text>
<text x="59.8" y="102.5">67</text>
<text x="59.8" y="104.1">69</text>
<text x="59.8" y="107.5">73</text>
<text x="64.8" y="107.5">74</text>
<text x="64.8" y="104.1">70</text>
<text x="64.8" y="102.5">68</text>
<text x="64.8" y="105.8">72</text>
<text x="59.8" y="112.4">79</text>
<text x="59.8" y="109.1">75</text>
<text x="59.8" y="110.8">77</text>
<text x="64.8" y="112.4">80</text>
<text x="64.8" y="110.8">78</text>
<text x="64.8" y="109.1">76</text>
<text x="59.6" y="114.1">81</text>
<text x="59.8" y="115.8">83</text>
<text x="59.8" y="117.4">85</text>
<text x="59.8" y="119.1">87</text>
<text x="64.8" y="119.1">88</text>
<text x="64.8" y="117.4">86</text>
<text x="64.8" y="115.8">84</text>
<text x="64.8" y="114.1">82</text>
<text x="59.6" y="122.4">91</text>
<text x="59.8" y="120.7">89</text>
<text x="59.8" y="124">93</text>
<text x="59.8" y="125.7">95</text>
<text x="64.8" y="125.7">96</text>
<text x="64.8" y="124">94</text>
<text x="64.8" y="122.4">92</text>
<text x="64.8" y="120.7">90</text>
<text x="59.8" y="127.4">97</text>
<text x="59.8" y="129">99</text>
<text x="60" y="130.7">101</text>
<text x="64" y="129">100</text>
<text x="64" y="130.7">102</text>
<text x="64.8" y="127.4">98</text>
<text x="60.1" y="137.3">109</text>
<text x="60.1" y="135.6">107</text>
<text x="60.1" y="134">105</text>
<text x="60.1" y="132.3">103</text>
<text x="64" y="132.3">104</text>
<text x="64" y="134">106</text>
<text x="64" y="135.6">108</text>
<text x="64" y="137.3">110</text>
<text x="60" y="139">111</text>
<text x="60.1" y="143.9">117</text>
<text x="60.1" y="142.3">115</text>
<text x="60.1" y="140.6">113</text>
<text x="64" y="139">112</text>
<text x="64" y="142.3">116</text>
<text x="64" y="143.9">118</text>
<text x="64" y="140.6">114</text>
<text x="60" y="147.2">121</text>
<text x="60.1" y="145.6">119</text>
<text x="60.1" y="148.9">123</text>
<text x="64" y="145.6">120</text>
<text x="64" y="147.2">122</text>
<text x="64" y="148.9">124</text>
<text x="60" y="155.5">131</text>
<text x="60.1" y="153.9">129</text>
<text x="60.1" y="152.2">127</text>
<text x="60.1" y="150.5">125</text>
<text x="64" y="150.5">126</text>
<text x="64" y="152.2">128</text>
<text x="64" y="153.9">130</text>
<text x="64" y="155.5">132</text>
<text x="60.1" y="160.5">137</text>
<text x="60.1" y="158.8">135</text>
<text x="60.1" y="157.2">133</text>
<text x="64" y="157.2">134</text>
<text x="64" y="158.8">136</text>
<text x="64" y="160.5">138</text>
<text x="60" y="163.8">141</text>
<text x="60.1" y="162.1">139</text>
<text x="60.1" y="167.1">145</text>
<text x="60.1" y="165.5">143</text>
<text x="64" y="162.1">140</text>
<text x="64" y="163.8">142</text>
<text x="64" y="165.5">144</text>
<text x="64" y="167.1">146</text>
<text x="60.1" y="170.4">149</text>
<text x="60.1" y="168.8">147</text>
<text x="64" y="168.8">148</text>
<text x="64" y="170.4">150</text>
</g>
<g font-size="1.1">
<text x="162.3" y="162.1">UNIVERSITY OF BRISTOL</text>
<text x="162.3" y="163.5">HIGH ENERGY PHYSICS GROUP</text>
</g>
<g font-size=".9">
<text x="49" y="40.4">P1=GND_SIGNAL;P2=GND_SIGNAL;P3=GND_SIGNAL</text>
<text x="171.3" y="99.3">OUT_ADC_I</text>
<text x="171.3" y="97.6">ADC_DAV_I</text>
<text x="194.2" y="99.3">CK_SC_O</text>
<text x="195.2" y="101">Q_SC_I</text>
<text x="171.3" y="107.6">HOLD1_O</text>
<text x="171.3" y="102.6">CK_40M_P_O</text>
<text x="171.3" y="104.3">CK_40M_N_O</text>
<text x="192.5" y="104.3">RST_SC_N_O</text>
<text x="194.8" y="102.6">D_SC_O</text>
<text x="194.8" y="107.6">CK_R_O</text>
<text x="171.3" y="110.9">RST_ADC_N_O</text>
<text x="171.3" y="109.3">HOLD2_O</text>
<text x="171.3" y="112.6">START_ADC_N_O</text>
<text x="193.1" y="112.6">RST_R_N_O</text>
<text x="195.4" y="110.9">D_R_O</text>
<text x="195.8" y="109.3">Q_R_I</text>
<text x="171.3" y="117.6">OR_I[1..0]</text>
<text x="171.3" y="115.9">MAROC_TRIGGER_I[63..0]</text>
<text x="192.8" y="117.6">EN_OTAQ_O</text>
</g>
</svg>
